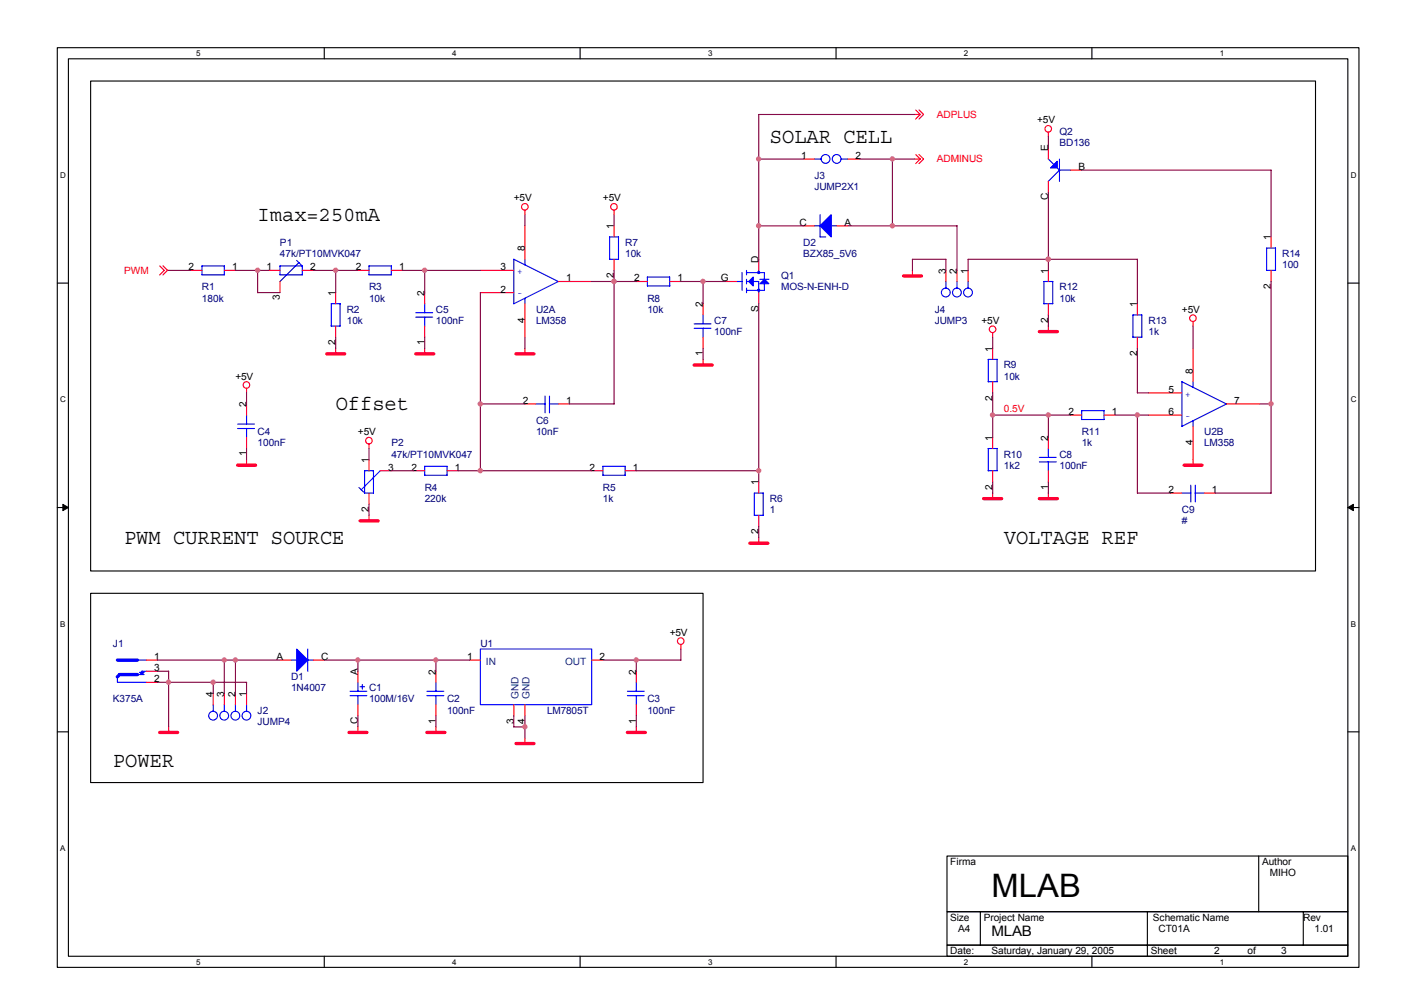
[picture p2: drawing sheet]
<svg xmlns="http://www.w3.org/2000/svg" width="297mm" height="210mm" viewBox="0 0 297 210" stroke-linecap="round" stroke-linejoin="round" font-family="sans-serif">
<path d="M12 10h272.7v192.6h-272.7zM14.3 12.3h268v188h-268z" fill="none" stroke="#000" stroke-width=".23"/>
<g fill="#fff">
<path d="M41.1 10.2h1v1.9h-1z"/>
<path d="M41.1 200.6h1v1.8h-1z"/>
</g>
<path d="M67.9 10v2.3M67.9 200.3v2.3" fill="none" stroke="#000" stroke-width=".23"/>
<g fill="#fff">
<path d="M94.7 10.2h1v1.9h-1z"/>
<path d="M94.7 200.6h1v1.8h-1z"/>
</g>
<path d="M121.5 10v2.3M121.5 200.3v2.3" fill="none" stroke="#000" stroke-width=".23"/>
<g fill="#fff">
<path d="M148.3 10.2h.9v1.9h-.9z"/>
<path d="M148.3 200.6h.9v1.8h-.9z"/>
</g>
<path d="M175.1 10v2.3M175.1 200.3v2.3" fill="none" stroke="#000" stroke-width=".23"/>
<g fill="#fff">
<path d="M201.9 10.2h1v1.9h-1z"/>
<path d="M201.9 200.6h1v1.8h-1z"/>
</g>
<path d="M228.7 10v2.3M228.7 200.3v2.3" fill="none" stroke="#000" stroke-width=".23"/>
<g fill="#fff">
<path d="M255.5 10.2h1v1.9h-1z"/>
<path d="M255.5 200.6h1v1.8h-1z"/>
<path d="M12.6 35.8h1.2v1.9h-1.2z"/>
<path d="M282.9 35.8h1.2v1.9h-1.2z"/>
<path d="M12.6 82.8h1.2v1.9h-1.2z"/>
<path d="M282.9 82.8h1.2v1.9h-1.2z"/>
</g>
<path d="M12 59.3h2.3M282.3 59.3h2.4" fill="none" stroke="#000" stroke-width=".23"/>
<g fill="#fff">
<path d="M12.6 129.8h1.1v1.9h-1.1z"/>
<path d="M282.9 129.8h1.2v1.9h-1.2z"/>
</g>
<path d="M12 106.3h2.3M282.3 106.3h2.4" fill="none" stroke="#000" stroke-width=".23"/>
<g fill="#000" stroke="#000" stroke-width=".21">
<path d="M13.2 105.6l1.1 .7-1.1 .7z" fill-rule="evenodd"/>
<path d="M282.3 106.3l1.2-.7v1.4z" fill-rule="evenodd"/>
</g>
<g fill="#fff">
<path d="M12.6 176.8h1.1v1.9h-1.1z"/>
<path d="M282.9 176.8h1.2v1.9h-1.2z"/>
</g>
<path d="M19 17h256.6v102.6h-256.6zM19 124.3h128.3v39.6h-128.3zM12 153.3h2.3M282.3 153.3h2.4M198.4 179.3h83.9v11.7h-83.9zM263.7 179.3v11.7M198.4 191h83.9v7h-83.9zM198.4 198h83.9v2.3h-83.9zM205.4 191v7M240.3 191v9.3M273 191v7" fill="none" stroke="#000" stroke-width=".23"/>
<g fill="none" stroke="#f00" stroke-width=".23">
<path d="M168.3 33.3h2.3M177.6 33.3h2.3M191.6 24h1.2M191.6 33.3h1.2l-1 1M191.8 23.1l1 .9M191.8 32.4l1 .9M192.5 23l1 1-1 .9M192.5 32.4l1 .9-1 1M192.8 24l-1 .9M219.6 27.7v.9M219.6 31v2.3M219.6 38v2.3"/>
<path d="M224.3 35.6h2.3M33.5 55.7l.9 .9-1 1M34.1 55.7l1 .9M35.1 56.6l-1 1M35.1 56.6h.2M40 56.6h2.3M47 56.6h2.3M56.3 56.6h2.4M58.7 59v2.3M63.3 56.6h2.3M75 56.6h2.3M82 56.6h2.3"/>
<path d="M100.6 56.6h7M110 44v1M110 47.3v7M117 59h7M128.6 44v1M128.6 47.3v2.3M128.6 54.3v2.3M133.3 59h2.3M140.3 59h2.3M152 59h2.3M158.9 54.3v2.3M168.3 47.3h2.3"/>
<path d="M175.3 47.3h2.3M191.1 56.6v1.2M198.1 56.6v2.4M200.5 56.6v2.4M202.8 56.6v2.4M219.6 56.6v2.4M266.3 49.6v2.4M266.3 56.6v2.4M70.3 61.3v2.3M70.3 68.3v2.3M70.3 73v1.1M89 61.3v2.3"/>
<path d="M89 68.3v2.3M89 73v1.1M100.6 61.3h7M110 63.6v7M110 73v1.1M147.3 63.6v2.4M147.3 70.6v2.4M147.3 75.3v1.2M158.9 61.3v2.3M207.9 69.7v.9M207.9 73v2.3M207.9 80v2.3"/>
<path d="M219.6 63.6v2.4M219.6 68.3v1.2M238.3 63.6v2.4M238.3 70.6v2.4M249.9 67.4v.9M249.9 73v7M51.6 81.3v1M51.6 84.6v2.4M51.6 91.6v2.4M51.6 96.3v1.2M77.3 93v1M77.3 96.3v2.3"/>
<path d="M79.7 98.6h2.3M86.6 98.6h2.4M93.6 98.6h2.4M110 84.6h2.3M117 84.6h2.3M124 98.6h2.3M131 98.6h2.3M207.9 91.6v2.4M207.9 98.6v2.4M219.6 91.6v2.4M219.6 98.6v2.4M224.3 87h2.3"/>
<path d="M231.3 87h2.3M240.6 82.3h7M240.6 87h7M249.9 89.3v8.2M256.9 84.6h7M77.3 103.3v2.3M77.3 107.9v1.2M158.9 101v2.3M158.9 107.9v2.4M158.9 112.6v1.2M207.9 103.3v1.2M219.6 103.3v1.2"/>
<path d="M245.3 103.3h2.3M252.2 103.3h2.4M30.6 138.3h2.4M58.7 138.3h2.3M65.6 138.3h2.4M98.3 138.3h2.3M124 138.3h2.3M142.6 135v1M30.6 142.9h2.4M30.6 140.6h2.4M35.3 152.3v1.2M44.7 145.3v2.3"/>
<path d="M47 145.3v2.3M49.3 145.3v2.3M51.6 145.3v2.3M75 140.6v2.3M75 147.6v2.3M75 152.3v1.2M91.3 140.6v2.3M91.3 147.6v2.3M91.3 152.3v1.2M107.6 147.6v2.3M110 147.6v2.3M110 154.6v1.2"/>
<path d="M133.3 140.6v2.3M133.3 147.6v2.3M133.3 152.3v1.2"/>
<circle cx="219.6" cy="27" r=".69"/>
<circle cx="109.9" cy="43.3" r=".69"/>
<circle cx="128.6" cy="43.3" r=".69"/>
<circle cx="207.9" cy="69" r=".69"/>
<circle cx="249.9" cy="66.7" r=".69"/>
<circle cx="51.6" cy="80.6" r=".69"/>
<circle cx="77.3" cy="92.3" r=".69"/>
<circle cx="142.6" cy="134.3" r=".69"/>
</g>
<g fill="none" stroke="#f00" stroke-width=".7">
<path d="M189.3 57.8h3.7M68.5 74.1h3.7M87.1 74.1h3.8M108.1 74.1h3.7M145.4 76.5h3.8M217.7 69.5h3.8M49.8 97.5h3.7M248.1 97.5h3.7M75.4 109.1h3.8M157.1 113.8h3.7M206.1 104.5h3.7M217.7 104.5h3.8"/>
<path d="M33.5 153.4h3.7M73.1 153.4h3.8M89.4 153.4h3.8M108.1 155.8h3.7M131.4 153.4h3.8"/>
</g>
<g fill="none" stroke="#00f" stroke-width=".23">
<path d="M170.6 33.3h1.4M176.2 33.3h1.4M219.6 33.3l1.2 1.2M221.5 35.2l.5 .5M221.9 35.6h2.4M221.9 33.3v4.7M222 35.6l-2.4 2.4M42.3 57.6h4.7M42.3 57.6v-1.9h4.7v1.9M58.6 55.7h4.7M58.7 55.7v1.9h4.6v-1.9M62.1 54.5l1 1"/>
<path d="M62.6 55l-3.9 4M77.3 57.6v-1.9h4.7v1.9M77.3 57.6h4.7M107.6 54.3l9.4 4.7-9.4 4.6zM110 54.3v1.2M129.6 49.6v4.7h-1.9M129.6 49.6h-1.9v4.7M135.6 58h4.7v1.9h-4.7v-1.9M154.3 59h1.2M155.4 57.1v3.7M156.4 59h.4M156.4 57.1h3.7v3.7h-3.7"/>
<path d="M156.4 56.6v1M156.4 58.5v1M157.8 59h1.1v2.3M158.9 56.6v.5M159.2 58.5h1.9M170.6 47.3h1.2M171.8 45v4.6h1.2M174.1 47.3h1.2M198.1 58.9v1.5M200.5 58.9v1.5M202.8 58.9v1.5M220.5 58.9v4.7"/>
<path d="M220.6 59h-1.9v4.6h1.9M265.3 52h1.9v4.6h-1.9zM69.4 68.3h1.9M71.2 63.6v4.7M71.3 63.6h-1.9v4.7M87.1 66.4h3.5M87.1 65.5h3.5M89 63.6v1.9M89 66.4v1.9M110 62.5v1.1M145.4 68.8h3.5M145.4 67.8h3.5"/>
<path d="M147.3 66v1.8M147.3 68.7v1.9M156.4 60.4v.9M208.9 75.3v4.7M208.9 75.3h-1.9v4.7h1.9M239.2 66v4.6M239.2 66h-1.9v4.7l1.9-.1M249.9 80v1.2M49.8 89.8h3.5M49.8 88.8h3.5M51.6 86.9v1.9M51.6 89.7v1.9"/>
<path d="M79.7 98.6l-4.1 4M88.9 97.7h4.7l.1 1.8-4.7 .1v-1.9M112.3 84.6h1.9M114.2 83v3.5M115.1 84.6h1.9M115.1 83v3.5M126.3 97.7h4.7v1.9l-4.7-.1v-1.8M208.9 93.9v4.7M208.9 94h-1.9v4.6h1.9M217.7 96.8h3.6M217.7 95.8h3.6M219.6 93.9v1.9"/>
<path d="M219.6 96.7v1.9M226.6 86h4.7v1.9M226.6 87.9h4.7M226.6 86v1.9M247.6 89.3v-9.3l9.3 4.6-9.3 4.7M249.9 88.1v1.2M75.2 102.1l1 1M78.2 103.3h-1.8l-.1-4.7h1.9v4.7M158 107.9h1.9v-4.6h-1.9v4.7M247.6 103.3h1.8M249.4 101.6v3.6M250.4 103.3h1.8"/>
<path d="M250.4 101.6v3.6M29 138.3h1.6M61 138.3h1.2M64.5 136v4.6M64.5 138.3h1.2M100.6 136h23.4v11.6h-23.4zM24.6 141.8v1.1h6.1M28.8 141.3h1.4M30.7 140.6h-1v.5M44.7 147.6v1.4M47 147.6v1.4M49.3 147.6v1.4"/>
<path d="M51.6 147.6v1.4M73.3 144.8h3.5M73.3 145.7h3.5M75 142.9v1.9M75 145.7v1.9M75.4 143.9h1M75.9 143.4v1M89.4 144.8h3.6M89.4 145.7h3.6M91.3 142.9v1.9M91.3 145.7v1.9M131.4 144.8h3.5"/>
<path d="M131.4 145.7h3.5M133.3 142.9v1.9M133.3 145.7v1.9"/>
<circle cx="172.9" cy="33.3" r=".92"/>
<circle cx="175.3" cy="33.3" r=".92"/>
<circle cx="198.1" cy="61.3" r=".92"/>
<circle cx="200.4" cy="61.3" r=".92"/>
<circle cx="202.8" cy="61.3" r=".92"/>
<circle cx="44.6" cy="149.9" r=".92"/>
<circle cx="47" cy="149.9" r=".92"/>
<circle cx="49.3" cy="149.9" r=".92"/>
<circle cx="51.6" cy="149.9" r=".92"/>
</g>
<g fill="#00f" stroke="#00f" stroke-width=".23">
<path d="M62.1 136l2.4 2.3-2.4 2.3z" fill-rule="evenodd"/>
<path d="M29.3 140.8h.9l-.5 .5z" fill-rule="evenodd"/>
<path d="M220.1 35.2l1.4-1.4v1.4z" fill-rule="evenodd"/>
<path d="M174.1 45v4.6l-2.3-2.3z" fill-rule="evenodd"/>
<path d="M157.8 58v1.9l-1-.9z" fill-rule="evenodd"/>
<path d="M159.2 59.4l.9-.9 1 .9z" fill-rule="evenodd"/>
</g>
<path d="M24.6 138.3h4.2M28.8 141.3h-3.7l-.5 .5" fill="none" stroke="#00f" stroke-width=".7"/>
<g fill="#00f" stroke="#00f" stroke-width=".23">
<circle cx="158.9" cy="57.1" r=".22"/>
<circle cx="158.9" cy="60.8" r=".22"/>
</g>
<g fill="none" stroke="#800040" stroke-width=".23">
<path d="M158.9 33.3h9.4M179.9 33.3h11.7M186.9 33.3v14M191.6 24h-32.7v30.3M219.6 28.6v2.4M226.6 35.6h39.7M266.3 35.6v14.1M35.3 56.6h4.7M49.3 56.6h7M54 56.6v4.7h4.7M65.6 56.6h9.4M70.3 56.6v4.7"/>
<path d="M84.3 56.6h16.3M89 56.6v4.7M110 45v2.3M124 59h9.3M128.6 45v2.3M128.6 56.6v28M142.6 59h9.4M147.3 59v4.6M158.9 47.3h9.4M177.6 47.3h22.9v9.4M191.1 56.7v-2.4h7.1l-.1 2.4M219.6 40.3v16.4"/>
<path d="M238.3 54.3v9.3M238.3 54.3h-35.5v2.4M266.3 59v44.3M70.3 70.6v2.4M89 70.6v2.4M100.6 61.3v37.3M110 70.6v2.4M147.3 73v2.3M158.9 63.6v37.4M207.9 70.6v2.4M219.6 66v2.3M238.3 73v9.3"/>
<path d="M249.9 68.3v4.7M51.6 82.3v2.3M51.6 94v2.3M77.3 94v2.3M82 98.6h4.7M96 98.6h28M100.6 84.6h9.4M119.3 84.6h9.4M133.3 98.6h25.7M207.9 82.3v9.4M207.9 87h16.4M219.6 87v4.7"/>
<path d="M233.6 87h7M238.3 87v16.3M238.3 82.3h2.3M263.9 84.6h2.4M77.3 105.6v2.4M158.9 110.3v2.3M207.9 101v2.3M219.6 101v2.3M238.3 103.3h7M254.6 103.3h11.7M33 138.3h25.7M47 138.3v7"/>
<path d="M49.3 138.3v7M68 138.3h30.3M75 138.3v2.3M91.3 138.3v2.3M126.3 138.3h16.3M133.3 138.3v2.3M142.6 136v2.3M33 142.9h18.7M33 140.6h2.3v11.7M44.7 142.9v2.4M51.6 142.9v2.4M75 149.9v2.4"/>
<path d="M91.3 149.9v2.4M107.6 149.9v2.4h2.4M110 149.9v4.7M133.3 149.9v2.4"/>
</g>
<g fill="#f0f" stroke="#f0f" stroke-width=".23">
<circle cx="75" cy="138.3" r=".46"/>
<circle cx="35.3" cy="142.9" r=".46"/>
<circle cx="91.3" cy="138.3" r=".46"/>
<circle cx="133.3" cy="138.3" r=".46"/>
<circle cx="109.9" cy="152.3" r=".46"/>
<circle cx="44.6" cy="142.9" r=".46"/>
<circle cx="49.3" cy="138.3" r=".46"/>
<circle cx="47" cy="138.3" r=".46"/>
<circle cx="54" cy="56.6" r=".46"/>
<circle cx="70.3" cy="56.6" r=".46"/>
<circle cx="88.9" cy="56.6" r=".46"/>
<circle cx="100.6" cy="84.6" r=".46"/>
<circle cx="128.6" cy="58.9" r=".46"/>
<circle cx="147.3" cy="58.9" r=".46"/>
<circle cx="100.6" cy="98.6" r=".46"/>
<circle cx="207.9" cy="86.9" r=".46"/>
<circle cx="219.6" cy="86.9" r=".46"/>
<circle cx="238.2" cy="86.9" r=".46"/>
<circle cx="266.2" cy="84.6" r=".46"/>
<circle cx="219.6" cy="54.3" r=".46"/>
<circle cx="158.9" cy="47.3" r=".46"/>
<circle cx="158.9" cy="98.6" r=".46"/>
<circle cx="186.9" cy="47.3" r=".46"/>
<circle cx="158.9" cy="33.3" r=".46"/>
<circle cx="186.9" cy="33.3" r=".46"/>
</g>
<text font-size="6.8" x="207.7" y="187.8">MLAB</text>
<g font-size="4.4">
<text x="161.3" y="30">SOLAR CELL</text>
<text x="54" y="46.3">Imax=250mA</text>
<text x="70.3" y="86">Offset</text>
<text x="26" y="114">PWM CURRENT SOURCE</text>
<text x="210.3" y="114">VOLTAGE REF</text>
<text x="23.7" y="160.6">POWER</text>
</g>
<text font-size="3" x="207.7" y="196.1">MLAB</text>
<g font-size="2.1" fill="#f00">
<text x="196.3" y="24.7">ADPLUS</text>
<text x="196.3" y="34">ADMINUS</text>
<text x="26" y="57.4">PWM</text>
<text x="210.3" y="86.3">0.5V</text>
</g>
<g font-size="2.1">
<text x="217.3" y="25.9">+5V</text>
<text x="167.8" y="33.3">1</text>
<text x="179.2" y="33.3">2</text>
<text x="219.6" y="31.7" transform="rotate(-90 219.6 31.7)">E</text>
<text x="225.9" y="35.6">B</text>
<text x="219.6" y="42" transform="rotate(-90 219.6 42)">C</text>
<text x="107.6" y="42.2">+5V</text>
<text x="126.3" y="42.2">+5V</text>
<text x="167.5" y="47.3">C</text>
<text x="176.9" y="47.3">A</text>
<text x="109.9" y="52.7" transform="rotate(-90 109.9 52.7)">8</text>
<text x="128.6" y="48" transform="rotate(-90 128.6 48)">1</text>
<text x="266.2" y="50.3" transform="rotate(-90 266.2 50.3)">1</text>
<text x="39.5" y="56.6">2</text>
<text x="48.6" y="56.6">1</text>
<text x="55.9" y="56.6">1</text>
<text x="64.9" y="56.6">2</text>
<text x="74.5" y="56.6">2</text>
<text x="83.6" y="56.6">1</text>
<text x="104.8" y="56.6">3</text>
<text x="118.6" y="58.9">1</text>
<text x="128.6" y="58.3" transform="rotate(-90 128.6 58.3)">2</text>
<text x="132.8" y="58.9">2</text>
<text x="141.9" y="58.9">1</text>
<text x="151" y="58.9">G</text>
<text x="158.9" y="55" transform="rotate(-90 158.9 55)">D</text>
<text x="198.1" y="57.3" transform="rotate(-90 198.1 57.3)">3</text>
<text x="200.4" y="57.3" transform="rotate(-90 200.4 57.3)">2</text>
<text x="202.8" y="57.3" transform="rotate(-90 202.8 57.3)">1</text>
<text x="219.6" y="57.3" transform="rotate(-90 219.6 57.3)">1</text>
<text x="58.6" y="62.9" transform="rotate(-90 58.6 62.9)">3</text>
<text x="70.3" y="62" transform="rotate(-90 70.3 62)">1</text>
<text x="88.9" y="62" transform="rotate(-90 88.9 62)">2</text>
<text x="104.8" y="61.3">2</text>
<text x="147.3" y="64.3" transform="rotate(-90 147.3 64.3)">2</text>
<text x="158.9" y="65.3" transform="rotate(-90 158.9 65.3)">S</text>
<text x="238.2" y="64.3" transform="rotate(-90 238.2 64.3)">1</text>
<text x="247.6" y="65.5">+5V</text>
<text x="266.2" y="60.6" transform="rotate(-90 266.2 60.6)">2</text>
<text x="109.9" y="67.6" transform="rotate(-90 109.9 67.6)">4</text>
<text x="205.6" y="67.9">+5V</text>
<text x="219.6" y="67.6" transform="rotate(-90 219.6 67.6)">2</text>
<text x="70.3" y="72.3" transform="rotate(-90 70.3 72.3)">2</text>
<text x="88.9" y="72.3" transform="rotate(-90 88.9 72.3)">1</text>
<text x="147.3" y="74.6" transform="rotate(-90 147.3 74.6)">1</text>
<text x="207.9" y="73.7" transform="rotate(-90 207.9 73.7)">1</text>
<text x="238.2" y="74.6" transform="rotate(-90 238.2 74.6)">2</text>
<text x="49.3" y="79.5">+5V</text>
<text x="207.9" y="83.9" transform="rotate(-90 207.9 83.9)">2</text>
<text x="244.8" y="82.3">5</text>
<text x="249.9" y="78.3" transform="rotate(-90 249.9 78.3)">8</text>
<text x="51.6" y="85.3" transform="rotate(-90 51.6 85.3)">2</text>
<text x="109.5" y="84.6">2</text>
<text x="118.6" y="84.6">1</text>
<text x="223.8" y="86.9">2</text>
<text x="232.9" y="86.9">1</text>
<text x="244.8" y="86.9">6</text>
<text x="258.6" y="84.6">7</text>
<text x="51.6" y="95.6" transform="rotate(-90 51.6 95.6)">1</text>
<text x="75" y="91.2">+5V</text>
<text x="207.9" y="92.3" transform="rotate(-90 207.9 92.3)">1</text>
<text x="219.6" y="92.3" transform="rotate(-90 219.6 92.3)">2</text>
<text x="249.9" y="93.3" transform="rotate(-90 249.9 93.3)">4</text>
<text x="77.3" y="97" transform="rotate(-90 77.3 97)">1</text>
<text x="81.3" y="98.6">3</text>
<text x="86.2" y="98.6">2</text>
<text x="95.3" y="98.6">1</text>
<text x="123.5" y="98.6">2</text>
<text x="132.6" y="98.6">1</text>
<text x="158.9" y="101.7" transform="rotate(-90 158.9 101.7)">1</text>
<text x="77.3" y="107.3" transform="rotate(-90 77.3 107.3)">2</text>
<text x="207.9" y="102.6" transform="rotate(-90 207.9 102.6)">2</text>
<text x="219.6" y="102.6" transform="rotate(-90 219.6 102.6)">1</text>
<text x="244.8" y="103.3">2</text>
<text x="253.9" y="103.3">1</text>
<text x="158.9" y="111.9" transform="rotate(-90 158.9 111.9)">2</text>
<text x="140.3" y="133.2">+5V</text>
<text x="32.3" y="138.3">1</text>
<text x="32.3" y="142.9">2</text>
<text x="32.3" y="140.6">3</text>
<text x="58" y="138.3">A</text>
<text x="67.3" y="138.3">C</text>
<text x="75" y="141.3" transform="rotate(-90 75 141.3)">A</text>
<text x="91.3" y="141.3" transform="rotate(-90 91.3 141.3)">2</text>
<text x="97.8" y="138.3">1</text>
<text x="125.6" y="138.3">2</text>
<text x="133.3" y="141.3" transform="rotate(-90 133.3 141.3)">2</text>
<text x="44.6" y="146" transform="rotate(-90 44.6 146)">4</text>
<text x="47" y="146" transform="rotate(-90 47 146)">3</text>
<text x="49.3" y="146" transform="rotate(-90 49.3 146)">2</text>
<text x="51.6" y="146" transform="rotate(-90 51.6 146)">1</text>
<text x="75" y="151.6" transform="rotate(-90 75 151.6)">C</text>
<text x="91.3" y="151.6" transform="rotate(-90 91.3 151.6)">1</text>
<text x="107.6" y="151.6" transform="rotate(-90 107.6 151.6)">3</text>
<text x="109.9" y="151.6" transform="rotate(-90 109.9 151.6)">4</text>
<text x="133.3" y="151.6" transform="rotate(-90 133.3 151.6)">1</text>
<text x="199.1" y="181.2">Firma</text>
<text x="264.4" y="181.2">Author</text>
<text x="266" y="183.6">MIHO</text>
<text x="199.1" y="192.9">Size</text>
<text x="200.7" y="195.2">A4</text>
<text x="206.1" y="192.9">Project Name</text>
<text x="241.5" y="192.9">Schematic Name</text>
<text x="242.7" y="195.2">CT01A</text>
<text x="273" y="192.9">Rev</text>
<text x="275.3" y="195.2">1.01</text>
<text x="199.1" y="199.9">Date:</text>
<text x="207.7" y="199.9">Saturday, January 29, 2005</text>
<text x="241" y="199.9">Sheet</text>
<text x="254.4" y="199.9">2</text>
<text x="261.3" y="199.9">of</text>
<text x="268.4" y="199.9">3</text>
</g>
<g font-size="2.1" fill="#000080">
<text x="221.9" y="28.2">Q2</text>
<text x="221.9" y="30.5">BD136</text>
<text x="170.6" y="37.5">J3</text>
<text x="170.6" y="39.9">JUMP2X1</text>
<text x="58.7" y="51.5">P1</text>
<text x="58.7" y="53.8">47k/PT10MVK047</text>
<text x="131" y="51.5">R7</text>
<text x="131" y="53.8">10k</text>
<text x="168.3" y="51.5">D2</text>
<text x="168.3" y="53.8">BZX85_5V6</text>
<text x="268.6" y="53.8">R14</text>
<text x="163.6" y="58.5">Q1</text>
<text x="268.6" y="56.2">100</text>
<text x="42.3" y="60.9">R1</text>
<text x="42.3" y="63.2">180k</text>
<text x="72.6" y="65.5">R2</text>
<text x="77.3" y="60.9">R3</text>
<text x="77.3" y="63.2">10k</text>
<text x="91.3" y="65.5">C5</text>
<text x="112.3" y="65.5">U2A</text>
<text x="135.6" y="63.2">R8</text>
<text x="135.6" y="65.5">10k</text>
<text x="163.6" y="60.9">MOS-N-ENH-D</text>
<text x="195.8" y="65.5">J4</text>
<text x="221.9" y="60.9">R12</text>
<text x="221.9" y="63.2">10k</text>
<text x="72.6" y="67.9">10k</text>
<text x="91.3" y="67.9">100nF</text>
<text x="112.3" y="67.9">LM358</text>
<text x="149.6" y="67.9">C7</text>
<text x="149.6" y="70.2">100nF</text>
<text x="195.8" y="67.9">JUMP3</text>
<text x="240.6" y="67.9">R13</text>
<text x="240.6" y="70.2">1k</text>
<text x="210.3" y="77.2">R9</text>
<text x="210.3" y="79.5">10k</text>
<text x="112.3" y="88.8">C6</text>
<text x="54" y="91.2">C4</text>
<text x="54" y="93.5">100nF</text>
<text x="82" y="93.5">P2</text>
<text x="82" y="95.8">47k/PT10MVK047</text>
<text x="112.3" y="91.2">10nF</text>
<text x="210.3" y="95.8">R10</text>
<text x="221.9" y="95.8">C8</text>
<text x="226.6" y="91.2">R11</text>
<text x="226.6" y="93.5">1k</text>
<text x="252.2" y="91.2">U2B</text>
<text x="252.2" y="93.5">LM358</text>
<text x="210.3" y="98.2">1k2</text>
<text x="221.9" y="98.2">100nF</text>
<text x="89" y="102.8">R4</text>
<text x="89" y="105.2">220k</text>
<text x="126.3" y="102.8">R5</text>
<text x="126.3" y="105.2">1k</text>
<text x="161.3" y="105.2">R6</text>
<text x="161.3" y="107.5">1</text>
<text x="247.6" y="107.5">C9</text>
<text x="247.6" y="109.8">#</text>
<text x="23.7" y="135.5">J1</text>
<text x="100.6" y="135.5">U1</text>
<text x="61" y="142.5">D1</text>
<text x="23.7" y="147.2">K375A</text>
<text x="54" y="149.5">J2</text>
<text x="61" y="144.8">1N4007</text>
<text x="77.3" y="144.8">C1</text>
<text x="77.3" y="147.2">100M/16V</text>
<text x="93.6" y="147.2">C2</text>
<text x="93.6" y="149.5">100nF</text>
<text x="114.6" y="149.5">LM7805T</text>
<text x="135.6" y="147.2">C3</text>
<text x="135.6" y="149.5">100nF</text>
<text x="54" y="151.8">JUMP4</text>
</g>
<g font-size="2.1" fill="#00f">
<text x="108.3" y="57.4">+</text>
<text x="108.3" y="62.1">-</text>
<text x="248.3" y="83.1">+</text>
<text x="248.3" y="87.8">-</text>
</g>
<g font-size="2.1" fill="#004080">
<text x="101.8" y="139.2">IN</text>
<text x="118.4" y="139.2">OUT</text>
<text x="108.6" y="146.5" transform="rotate(-90 108.6 146.5)">GND</text>
<text x="110.9" y="146.5" transform="rotate(-90 110.9 146.5)">GND</text>
</g>
<g font-size="1.7">
<text x="41.1" y="11.7">5</text>
<text x="94.7" y="11.7">4</text>
<text x="148.3" y="11.7">3</text>
<text x="201.9" y="11.7">2</text>
<text x="255.5" y="11.7">1</text>
<text x="12.6" y="37.3">D</text>
<text x="282.9" y="37.3">D</text>
<text x="12.6" y="84.3">C</text>
<text x="282.9" y="84.3">C</text>
<text x="12.6" y="131.3">B</text>
<text x="282.9" y="131.3">B</text>
<text x="12.6" y="178.3">A</text>
<text x="282.9" y="178.3">A</text>
<text x="41.1" y="202.1">5</text>
<text x="94.7" y="202.1">4</text>
<text x="148.3" y="202.1">3</text>
<text x="201.9" y="202.1">2</text>
<text x="255.5" y="202.1">1</text>
</g>
</svg>
